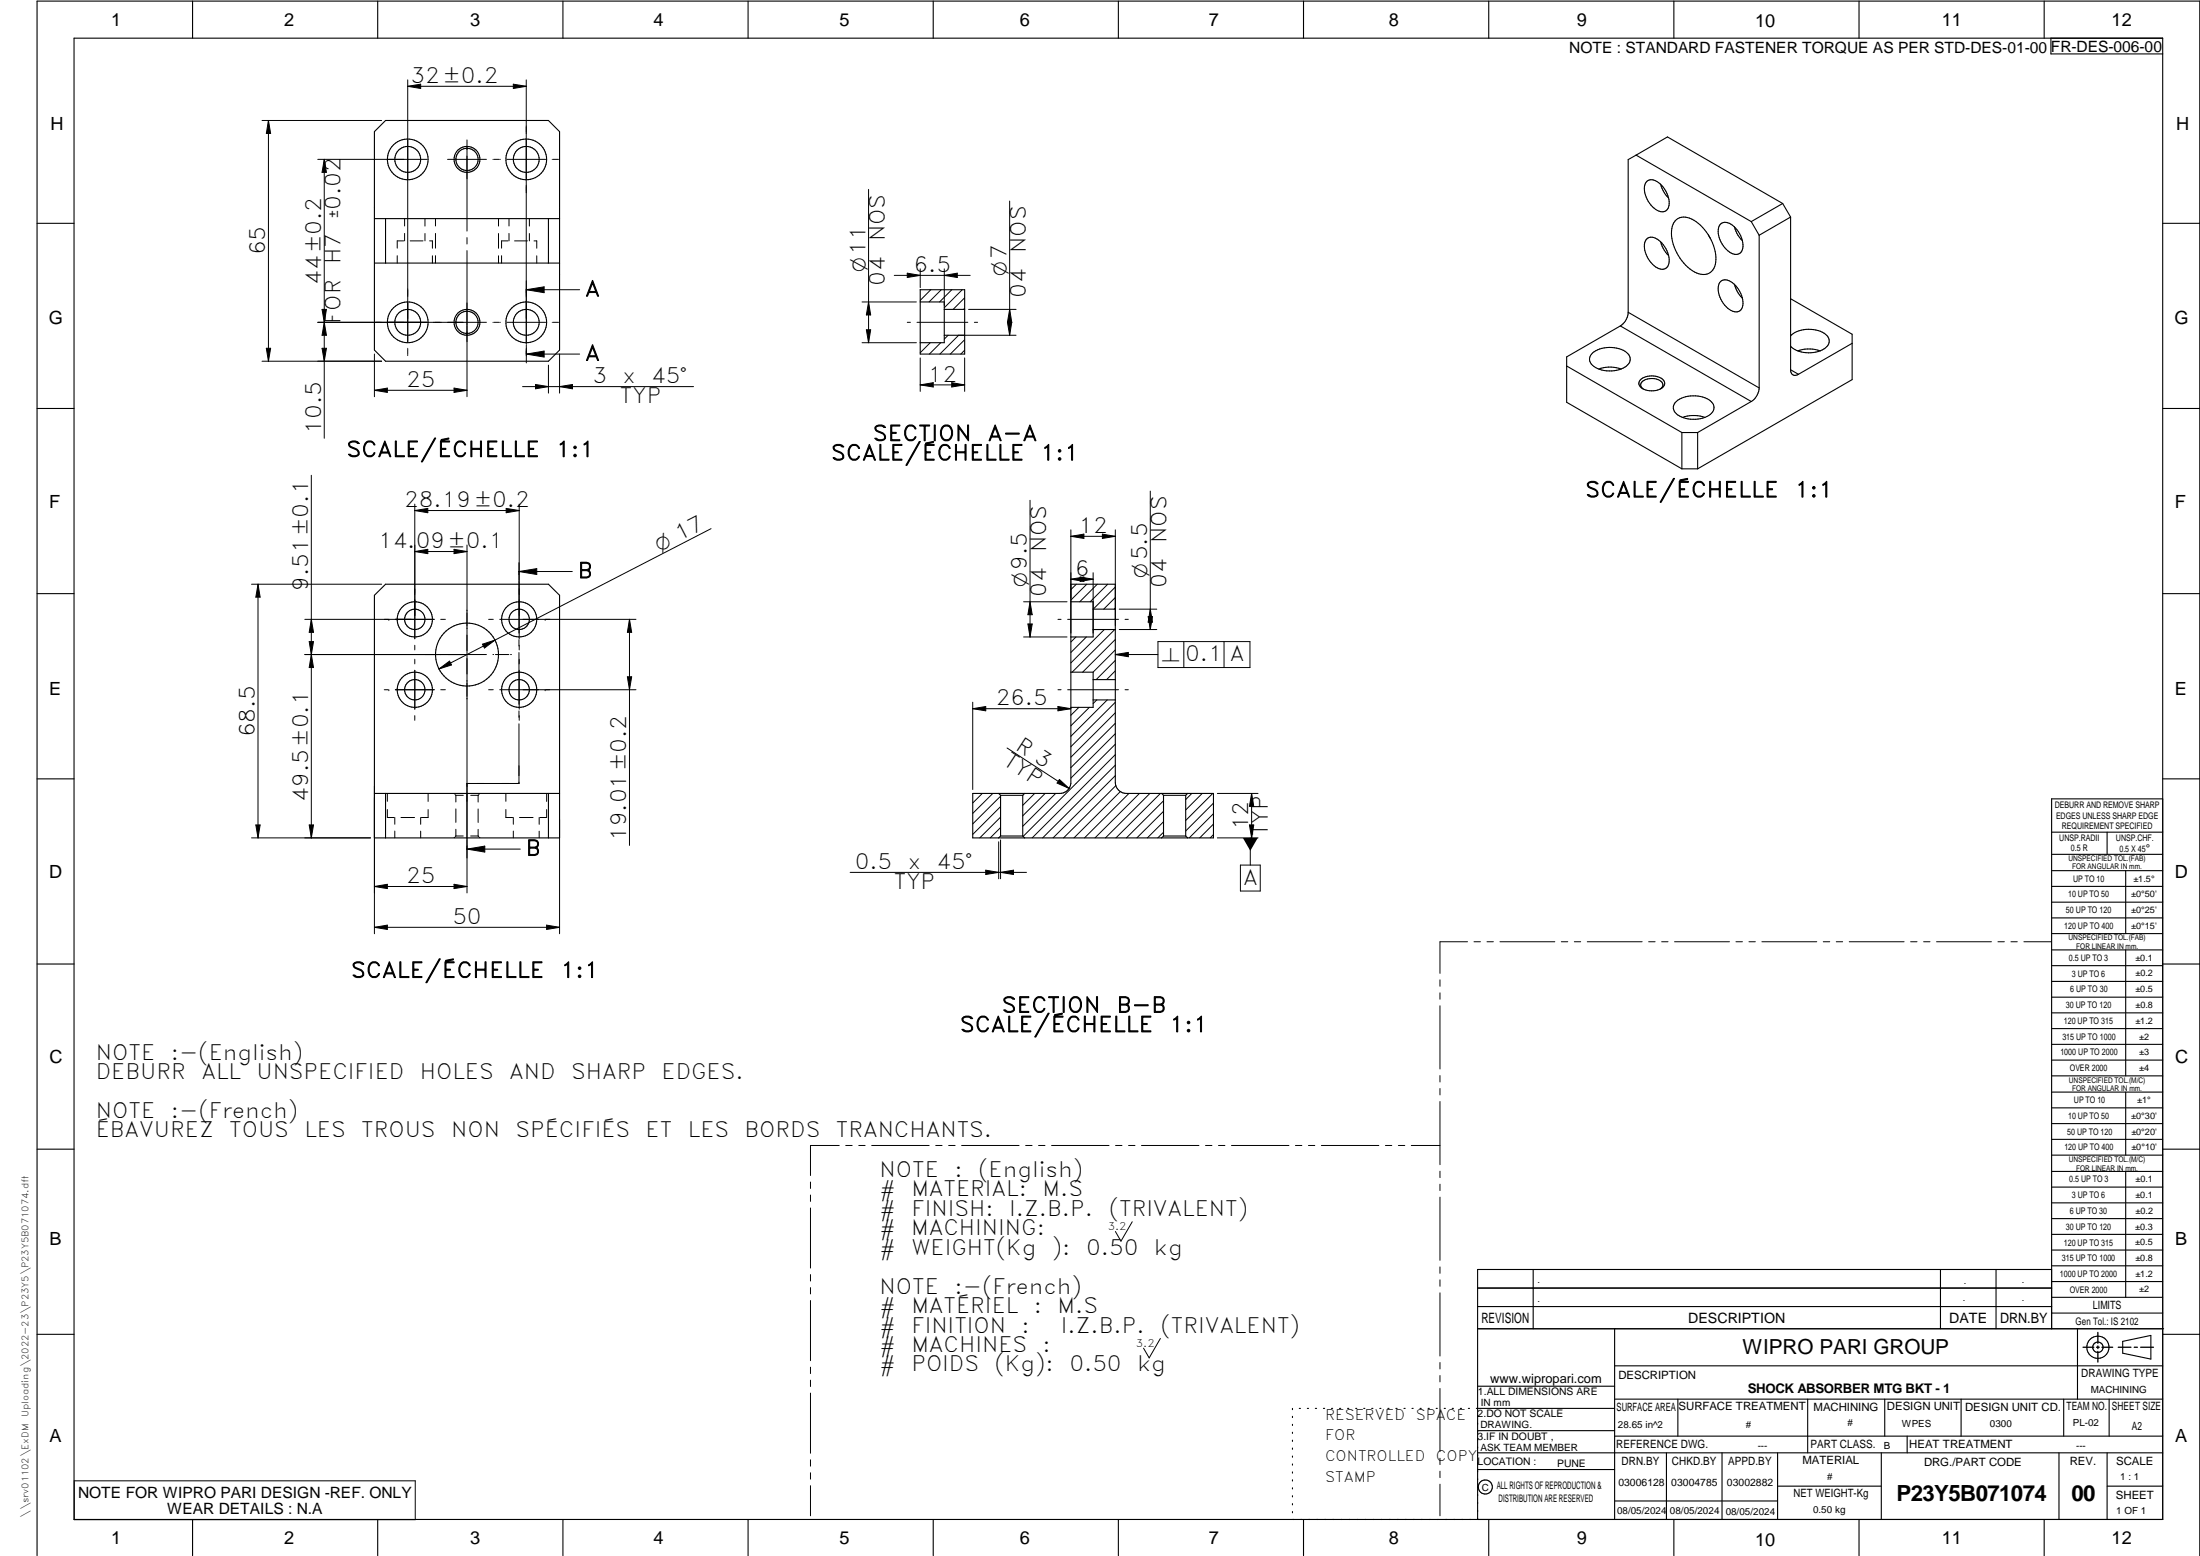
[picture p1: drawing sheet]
<svg xmlns="http://www.w3.org/2000/svg" width="594mm" height="420mm" viewBox="0 0 594 420" stroke-linecap="round" stroke-linejoin="round" font-family="sans-serif">
<g fill="none" stroke="#000" stroke-width=".3">
<path d="M20 10.3h564v400h-564zM52 .3v10M102 .3v10M152 .3v10M202 .3v10M252 .3v10M302 .3v10M352 .3v10M402 .3v10M452 .3v10M502 .3v10M552 .3v10"/>
<path d="M553.8 10.3v4.3h30.2M104.1 32.5h44l3 3v59l-3 3h-44l-3-3v-59zM101.1 59h50M104.1 59v12M148.1 59v12M441.8 41.9l-2.1 1.2v41.2M441.8 41.9l8.5-4.9 31.1 17.9M441.8 41.9l31.1 17.9M444.7 49a2.63 2.63 0 0 1 3.6 .7 6.5 6.5 0 0 1 2.1 6.6 2.33 2.33 0 0 1-3.7-.1 6.7 6.7 0 0 1-2.4-6.6zM448.4 49.8l1 2.2 1.2 1.5M452.3 59.6a3.8 3.8 0 0 1 5.1-.1 12.7 12.7 0 0 1 5.8 11.9 3.4 3.4 0 0 1-5 2.3 12.7 12.7 0 0 1-6.7-12l.3-1.2zM472.9 59.8l2.1 3.7"/>
<path d="M481.4 54.9l2.1 3.7M481.4 54.9l-8.5 4.9M483.5 58.6l-8.5 4.9M483.5 58.6v41.2M10 60.3h10M101.1 71h50M248.5 78.2h12v17.4h-12zM444.7 64.5a2.39 2.39 0 0 1 3.2 .3 6.5 6.5 0 0 1 2.5 7 2.12 2.12 0 0 1-3.3 .3 6.8 6.8 0 0 1-2.8-7zM448.4 65.3l1 2.3 1.2 1.4M461.3 63.5l.5 .9M464.6 60.5a3 3 0 0 1 4.1 1.1 6.2 6.2 0 0 1 1.6 6.2 2.31 2.31 0 0 1-3.7-.1 6.2 6.2 0 0 1-2.2-6.9zM464.6 76a2.65 2.65 0 0 1 3.7 .7 6.4 6.4 0 0 1 2 6.6 2.08 2.08 0 0 1-3.3 .3 6.7 6.7 0 0 1-2.8-7z"/>
<path d="M468.4 61.3l.9 2.3 1.2 1.4M468.4 76.8l.9 2.3 1.2 1.4M475 63.5v41.3M584 60.3h10M248.5 81.5h6.5v11h-6.5M255 83.5h5.5M255 90.5h5.5M423.1 98.8l31.1 18M430.1 95.3a7.9 7.9 0 0 1 9.5 .2 2.24 2.24 0 0 1-.8 3.6 7.9 7.9 0 0 1-9.1-.8 2.07 2.07 0 0 1 .4-3zM431.7 99.7a8.8 8.8 0 0 1 6 0M437.6 88l35.3 20.4M437.6 88l-14.5 8.4v12.2l31.1 18"/>
<path d="M439.7 84.3l35.3 20.5M439.7 84.3a4.6 4.6 0 0 1-2.1 3.7M483.5 80.7l16.6 9.6v12.2l-41.7 24.1M483.5 99.8l2.1 1.3M483.5 99.8a1.29 1.29 0 0 0 .6 1.4 1.29 1.29 0 0 0 1.5-.1M483.5 90.7a7.8 7.8 0 0 1 9.8-.1 2.24 2.24 0 0 1-.8 3.6 7.9 7.9 0 0 1-9-.7M485.5 94.7a9.1 9.1 0 0 1 6 0M500.1 92.7l-14.5 8.4M10 110.3h10M443.2 102.3a4.9 4.9 0 0 1 6.2 .6 1.66 1.66 0 0 1-1.3 2.3 4.7 4.7 0 0 1-5.4-1.1l-.1-.9zM443.8 105.1a1.38 1.38 0 0 1-.7-1.6 1.38 1.38 0 0 1 1.3-1 3.7 3.7 0 0 1 4.6 1.2v.6l-.7 .8M452.3 108.7a7.8 7.8 0 0 1 9.9-.1 2.24 2.24 0 0 1-.8 3.6 7.9 7.9 0 0 1-9.1-.8l-.4-1.1v-.8z"/>
<path d="M454.2 116.8v9.8M454.2 116.8h4.2M454.3 112.7a9.1 9.1 0 0 1 6.1 0M458.4 116.8v9.8M472.9 108.4l-14.5 8.4M475 104.8a4.7 4.7 0 0 1-2.1 3.6M584 110.3h10M454.2 126.6h4.2M289.2 157.8h12v53.4a3 3 0 0 0 3 3h23.5v12.1h-65v-12.1h23.5a2.96 2.96 0 0 0 3-3zM10 160.3h10M101.1 160.7l3-2.9h44l3 2.9v65.6h-50zM289.2 162.5h6v9.5h-6"/>
<path d="M295.2 164.5h6M295.2 170h6M584 160.3h10M289.2 181.5h6v9.5h-6M295.2 183.5h6M295.2 189h6M10 210.3h10M101.1 214.2h50M104.1 214.2v12.1M148.1 214.2v12.1M269.7 214.2l.5 .6M270.2 214.8h6"/>
<path d="M270.2 214.8v10.9M276.2 214.8v10.9M276.7 214.2l-.5 .6M313.7 214.2l.5 .6M314.2 214.8h6M314.2 214.8v10.9M320.2 214.8v10.9M320.7 214.2l-.5 .6M584 215.7h-30v143.1M584 210.3h10M270.2 225.7h6M270.2 225.7l-.5 .6"/>
<path d="M276.2 225.7l.5 .6M314.2 225.7h6M314.2 225.7l-.5 .6M320.2 225.7l.5 .6M554 230.7h30M554 224.7h30M554 235.1h30M554 239.4h30M569 224.7v6M574 235.1v17M554 243.6h30M554 247.9h30"/>
<path d="M554 252.1h30M554 256.5h30M574 256.5v34M10 260.3h10M554 260.8h30M554 265h30M554 269.3h30M554 273.5h30M554 277.7h30M584 260.3h10M554 282h30M554 286.3h30"/>
<path d="M554 290.5h30M554 294.9h30M554 299.1h30M574 294.9v17M10 310.3h10M554 303.4h30M554 307.7h30M554 311.9h30M554 316.3h30M574 316.3v34M584 310.3h10M554 320.5h30"/>
<path d="M554 324.8h30M554 329.1h30M554 333.3h30M554 337.5h30M399 358.8h185.3M399 352.8h155M399 347.8h155M414 342.8v16M436 358.8v51.5M524 342.8v16M539 342.8v16M554 342.8h-155v67.5"/>
<path d="M554 341.8h30M554 346.1h30M554 350.3h30M554 354.6h30M561 358.8v19M10 360.3h10M399 374.3h37M436 368.8h148M436 377.8h148M453.1 377.8v10M488.1 377.8v14.5M508.9 377.8v10"/>
<path d="M529.6 377.8v10M557.3 377.8v10M569.5 377.8v10M573.2 362.2l7.6-1.6v6.4l-7.6-1.6zM584 360.3h10M349 380.3v.3M349 382.4v.4M349 384.6v.3M349 386.7v.4M349 388.9v.3M349 391v.4M349 393.2v.3"/>
<path d="M349 395.3v.3M349 397.4v.4M349 399.6v.3M350.9 380.3h.3M353 380.3h.3M355.2 380.3h.3M357.4 380.3h.3M359.6 380.3h.3M361.7 380.3h.3M363.9 380.3h.3M366.1 380.3h.3M368.3 380.3h.3"/>
<path d="M370.4 380.3h.3M372.6 380.3h.3M374.8 380.3h.3M376.9 380.3h.4M379.1 380.3h.3M381.3 380.3h.3M383.4 380.3h.4M385.6 380.3h.4M387.8 380.3h.3M390 380.3h.3M392.1 380.3h.4M394.3 380.3h.4"/>
<path d="M396.5 380.3h.3M399 396.8h37M399 392.3h185M399 386.3h37M436 387.8h148M436 380.3h-37.3M450 392.3v18M465 392.3v18M480 392.3v18M508 392.3v18M515 387.8v4.5M556 392.3v18"/>
<path d="M569 392.3v18M52 410.3v9.8M102 410.3v9.8M152 410.3v9.8M202 410.3v9.8M252 410.3v9.8M302 410.3v9.8M349 401.7v.4M349 403.9v.3M349 406v.4M349 408.2v.3M352 410.3v9.8"/>
<path d="M402 410.3v9.8M436 405.3h44M452 410.3v9.8M480 401.3h28M502 410.3v9.8M552 410.3v9.8M569 401.3h15M10 420.1v-419.8h584v419.8"/>
<circle cx="110.1" cy="43" r="3.5"/>
<circle cx="110.1" cy="43" r="5.5"/>
<circle cx="126.1" cy="43" r="3.5"/>
<circle cx="126.1" cy="43" r="3"/>
<circle cx="142.1" cy="43" r="3.5"/>
<circle cx="142.1" cy="43" r="5.5"/>
<circle cx="110.1" cy="87" r="3.5"/>
<circle cx="110.1" cy="87" r="5.5"/>
<circle cx="126.1" cy="87" r="3.5"/>
<circle cx="126.1" cy="87" r="3"/>
<circle cx="142.1" cy="87" r="3.5"/>
<circle cx="142.1" cy="87.1" r="5.5"/>
<circle cx="112" cy="167.2" r="2.75"/>
<circle cx="112" cy="167.2" r="4.8"/>
<circle cx="126.1" cy="176.8" r="8.5"/>
<circle cx="140.2" cy="167.2" r="4.8"/>
<circle cx="140.2" cy="167.2" r="2.75"/>
<circle cx="112" cy="186.3" r="4.8"/>
<circle cx="112" cy="186.3" r="2.75"/>
<circle cx="140.2" cy="186.3" r="4.7"/>
<circle cx="140.2" cy="186.3" r="2.75"/>
<circle cx="566.5" cy="363.8" r="1.4"/>
<circle cx="566.5" cy="363.8" r="3"/>
<circle cx="401.1" cy="401.5" r="1.91"/>
</g>
<g fill="none" stroke="#000" stroke-width=".27">
<path d="M70.8 32.5h32.3M72.5 32.5l.6 3.5h-1.2zM72.5 32.5v65M110.1 23.3l3.5-.6v1.2zM110.1 21.6v70.7M110.1 23.3h32M126.1 37.8v24.6M138.6 22.7l3.5 .6-3.5 .6zM142.1 21.6v71.4M85.8 43h29.6M87.6 43l.6 3.5h-1.2zM87.6 43v75.3"/>
<path d="M109.3 59v2M114.8 59v2M117.6 59v2M120.9 43h10.5M133.1 43h.1M133.4 43h1.4M134.6 59v2M135 43h.1M136.9 43h10.5M137.4 59v2M143 59v2M149.1 43h.1"/>
<path d="M149.4 43h1.4M151 43h.1M234.5 51.1v41.4M272.6 54.3v36.2M107.3 69v2M109 65h-1.7v2M109.3 63v2M110.8 65h3.4M114.8 63.1v1.9M116 65h.8v2M116.8 69.1v1.9M117.6 63v4"/>
<path d="M117.6 69v2M126.1 64.2v1.7M126.1 67.7v39.4M134.6 63.1v3.9M134.6 69.1v1.9M135.4 69v2M137.2 65h-1.8v2M137.4 63v2M139 65h3.4M142.1 78.2l4.8-.8v1.6zM142.1 78.2h14.4M143 63.1v1.9"/>
<path d="M144.2 65h.7v2M144.9 69.1v1.9M241.5 74.4h20.5M245 73.8l3.5 .6-3.5 .5zM248.5 72.6v5.1M248.5 78.2v.1M251.3 78.2l-2.8 2.9M254.2 78.2l-3.3 3.3M255 72.6v9.9M255 74.4l3.5-.6v1.1zM257 78.2l-3.3 3.3M259.8 78.2l-4.8 4.9"/>
<path d="M70.8 97.5h32.3M71.9 94h1.2l-.6 3.5zM85.8 87h45.6M87 83.5h1.2l-1.2 7h1.2zM87 94h1.2l-.6 3.5zM101.1 95.6v11.5M110.1 94v.1M110.1 94.3v1.4M110.1 95.9v.1M133.1 87h.1M133.4 87h1.4M135 87h.1"/>
<path d="M136.9 87h10.5M142.1 93.2v4.8M142.1 95.6h14.4M142.1 95.6l4.8-.8v1.6zM148.1 98.6v7.6M149.1 87h.1M149.4 87h1.4M151 87h.1M151.1 95.6v10.6M232.8 81.5h14.7M232.8 92.5h14.7M233.9 89h1.2l-.6 3.5z"/>
<path d="M234.5 81.5l.6 3.5h-1.2zM245 87h.8M247.6 87h13.7M248.5 96.6v9.1M251.2 92.5l-2.7 2.8M254 92.5l-3 3.1M256 90.5l-1 1.1M260.5 94.6l-1 1M260.5 91.7l-3.9 3.9M260.5 83.2l-.3 .3M260.5 80.4l-3.1 3.1M260.5 96.6v9.1"/>
<path d="M261.5 83.5h12.9M263.1 87h.9M272 87l.6 3.5M272 87h1.2M273.2 87l-.6-3.5-.6 3.5M273.2 87l-.6 3.5M274.4 90.5h-15.5l-5.1 5.1M101.1 105.4l3.5-.6v1.2zM101.1 105.4h25M122.6 104.8l3.5 .6-3.5 .6zM141.1 104.4h46.2M144.6 103.8l3.5 .6-3.5 .6z"/>
<path d="M151.1 104.4l3.5-.6v1.2zM248.5 103.9h12M248.5 103.9l3.5-.6v1.2zM257 103.3l3.5 .6-3.5 .6zM84.1 128.3v98M112 137.9l3.5-.6v1.2zM112 136.1v36.4M112 137.9h28.2M136.7 137.3l3.5 .6-3.5 .6zM140.2 136.1v36.4M278.1 135.1v36.9M310.6 132.6v37.4"/>
<path d="M67.9 157.8h35.2M69.7 157.8l.5 3.4h-1.1zM69.7 157.8v68.5M112 148.9l3.5-.6v1.2zM112 148.9h14.1M122.6 148.3l3.5 .6-3.5 .6zM126.1 147.2v93.9M140.1 154.3l4.8-.8v1.6zM140.1 151.9v4.8M140.1 157v13.9M140.1 154.3h14.4M192 142.7l-58.3 30.1"/>
<path d="M289.2 143.1v27.8M289.2 144.8l3.5-.6v1.2zM289.2 144.8h12M289.2 156.4l3.5-.6v1.2zM289.2 156.4h6M290.7 157.8l-1.5 1.4M291.7 155.8l3.5 .6-3.5 .6zM293.5 157.8l-4.3 4.2M295.2 154.6v16.3M296.3 157.8l-4.7 4.7M297.7 144.2l3.5 .6-3.5 .6zM299.1 157.8l-4.7 4.7"/>
<path d="M301.2 158.5l-6 6M301.2 143.1v25.8M83.5 173.2h1.2l-.6 3.5zM84.1 176.7l.6 3.6h-1.2zM84.1 167.2l.6 3.6h-1.2zM105 167.2h.1M112 160.2h.1M112 174.2v.1M112 174.4v.9M112 175.4v.1M112 178v.1M112 178.2v.9"/>
<path d="M112 179.2v.1M117.3 167.2h-35M119 167.2h.1M119.2 167.2h.9M120.2 167.2h.1M130.3 173.9l3.4-1.1-2.9 2.2zM131.4 176.7h-49.1M131.9 167.2h.1M132.1 167.2h.9M133.1 176.7h.2M133.2 167.2h.1M133.7 172.8l-15.2 7.8"/>
<path d="M133.8 176.7h3.6M137.9 176.7h.2M140.1 172.7v1.7M140.1 176.2v14M140.2 160.2h.1M140.2 174.2v.1M140.2 174.4v.9M140.2 175.4v.1M140.2 178v.1M140.2 178.2v.9M140.2 179.2v.1M147.2 167.2h.1"/>
<path d="M170 167.2l.6 3.6h-1.2zM170 167.2v61.1M171.7 167.2h-36.7M276.4 162.5h11.7M276.4 172h11.7M277.6 168.5h1.1l-.6 3.5zM278.1 162.5l.6 3.5h-1.1zM285.7 167.2h.8M288.3 167.2h13.7M290.5 172l-1.3 1.4M293.4 172l-4.2 4.2M295.4 170l-.2 .2"/>
<path d="M298.2 170l-9 9M301 170l-11.5 11.5M301.2 164.2l-.3 .3M301.2 161.4l-3.2 3.1M301.2 175.5l-6 6M301.2 172.7l-8.9 8.8M301.2 178.3l-5.2 5.2M301.2 176.7h11.5M301.2 176.7l3.5-.5v1.1zM302.2 170h10.2M302.2 164.5h10.2M303.8 167.2h.9"/>
<path d="M310 166.5h1.2l-.6 3.5zM310.6 164.5l.6 3.5h-1.2zM312.7 173.2h24.8v7.1h-24.8zM319.7 173.2v7.1M330.5 173.2v7.1M103.8 186.2h.1M103.9 186.2h.9M105 186.2h.1M106.8 186.2h10.5M112 181v10.5M112 193.3h.1M112 193.4v.9"/>
<path d="M112 194.5h.1M118.5 180.6l2.9-2.1 .5 1.1zM119 186.2h.1M119.2 186.2h.9M120.2 186.2h.1M131.9 186.2h.1M132.1 186.2h.9M133.2 186.2h.1M135 186.2h36.7M140.1 192v1.7M140.1 195.5v16.1h-14M140.2 181v10.5"/>
<path d="M140.2 193.3h.1M140.2 193.4v.9M140.2 194.5h.1M147.2 186.2h.1M169.4 182.8h1.2l-.6 3.4zM262.7 189.6v23.6M262.7 191.4h26.5M262.7 191.4l3.5-.6v1.1zM285.7 186.2h.8M285.7 190.8l3.5 .6-3.5 .5zM288.3 186.2h13.7M291.3 191l-2.1 2.1"/>
<path d="M294.2 191l-5 5M296.2 189l-1 1M299 189l-9.8 9.8M301.2 181.1l-2.4 2.4M301.2 189.6l-12 12M301.2 192.5l-12 12M301.2 195.3l-12 12M301.2 198.1l-12 12M303.8 186.2h.9M101.1 212.3v39.8M104.6 218.6v2.1h1.8M104.6 214.2v2.2"/>
<path d="M115.6 218.6v2.1h-1.8M115.6 214.2v2.2M122.6 214.2l.2 .2M122.9 214.6l.2 .2M123.1 214.8v1.8M123.1 218.4v3.7M123.1 214.8h2M127.1 214.8h2M129.1 214.8v1.8M129.1 218.4v3.7M129.3 214.6l-.2 .2M129.6 214.2l-.2 .2"/>
<path d="M136.6 218.6v2.1h1.8M136.6 214.2v2.2M147.6 218.6v2.1h-1.8M147.6 214.2v2.2M265.3 214.2l-2.6 2.6M268.1 214.2l-5.4 5.4M270.2 215l-7.5 7.5M270.2 217.8l-7.5 7.5M271.9 202l16.8 10.9M279.4 214.2l-3.2 3.3M282.2 214.2l-6 6.1M285.1 214.2l-8.9 8.9"/>
<path d="M286.1 210.5l2.6 2.4-3.3-1.4zM301.2 209.4l-16.8 16.9M301.2 206.6l-19.6 19.7M301.2 203.8l-22.5 22.5M301.2 201l-24.9 24.8M301.3 212.1l-14.1 14.2M302.5 213.7l-12.5 12.6M304.9 214.2l-12 12.1M307.7 214.2l-12 12.1M310.5 214.2l-12 12.1M313.3 214.2l-12 12.1M314.2 219.1l-7.2 7.2"/>
<path d="M314.2 216.2l-10 10.1M321.8 214.2l-1.6 1.7M324.6 214.2l-4.4 4.5M327.5 214.2l-7.3 7.4M327.7 216.9l-7.5 7.5M327.7 219.7l-6.6 6.6M328.7 214.2h11M338 214.2v12.1M338 214.2l.6 3.5h-1.2zM67.9 226.3h32.1M69.1 222.8h1.1l-.5 3.5zM83.5 222.8h1.2l-.6 3.5z"/>
<path d="M101.1 239.4l3.5-.6v1.1zM101.1 239.4h25M106.6 220.7v1.9M106.6 224.4v1.9M108.3 220.7h3.6M113.6 220.7v1.9M113.6 224.4v1.9M122.6 238.8l3.5 .6-3.5 .5zM122.8 226.1l-.2 .2M123.1 223.9v1.8M123.1 225.7l-.1 .2M123.1 225.7h2"/>
<path d="M126.1 229.3h14.4M126.1 229.3l4.8-.8v1.6zM127.1 225.7h2M129.1 225.7l.2 .2M129.1 223.9v1.8M129.4 226.1l.2 .2M138.6 220.7v1.9M138.6 224.4v1.9M140.3 220.7h3.6M145.6 220.7v1.9M145.6 224.4v1.9M151.1 221.3v30.8"/>
<path d="M229.6 235.6h47.6M266.2 235l3.5 .6-3.5 .5zM269.7 227.3v10M270.2 223.5l-2.8 2.8M270.2 220.6l-5.6 5.7M270.2 226.8v10.5M270.2 235.6l3.5-.6v1.1zM314.2 224.7l-1.6 1.6M314.2 221.9l-4.4 4.4M327.7 225.4l-.9 .9M327.7 222.5l-3.7 3.8M328.7 226.3h11"/>
<path d="M335 233.6h5.3v7h-5.3zM337.4 222.8h1.2l-.6 3.5zM337.6 226.3v7.3M101.1 250.4l3.5-.6v1.2zM101.1 250.4h50M147.6 249.8l3.5 .6-3.5 .6zM396.3 254.3h-7.5v8.5M398 254.3h1.8M401.5 254.3h1.8M405 254.3h14.9M421.6 254.3h1.7M425.1 254.3h1.7"/>
<path d="M428.6 254.3h14.8M445.2 254.3h1.7M448.7 254.3h1.7M452.2 254.3h14.8M468.8 254.3h1.7M472.3 254.3h1.7M475.8 254.3h14.8M492.4 254.3h1.7M495.9 254.3h1.7M499.4 254.3h14.8M515.9 254.3h1.8M519.4 254.3h1.8"/>
<path d="M522.9 254.3h14.9M539.5 254.3h1.7M543 254.3h1.7M546.5 254.3h7.4M388.8 264.6v1.7M388.8 268.1v1.7M388.8 271.6v17M388.8 290.4v1.8M388.8 293.9v1.8M388.8 297.4v17.1M218.9 319.2v1.7M226.6 309.3h-7.7v8.1"/>
<path d="M228.4 309.3h1.7M231.9 309.3h1.7M235.4 309.3h15.5M252.7 309.3h1.7M256.2 309.3h1.7M259.7 309.3h15.5M277 309.3h1.7M280.5 309.3h1.7M284 309.3h15.5M301.2 309.3h1.8M304.8 309.3h1.7M308.2 309.3h15.6"/>
<path d="M325.5 309.3h1.8M329 309.3h1.8M332.5 309.3h15.6M349.8 309.3h1.8M353.3 309.3h1.7M356.8 309.3h15.5M374.1 309.3h1.7M377.6 309.3h1.7M381.1 309.3h7.7M388.8 316.3v1.7M388.8 319.8v1.7M218.9 322.7v1.7"/>
<path d="M218.9 326.2v16.2M305.7 329.9l-3 5.3-1.5-2.7M388.8 323.3v17M218.9 344.2v1.7M218.9 347.7v1.7M218.9 351.2v16.2M388.8 342.1v1.7M388.8 345.6v1.7M388.8 349.1v17.1M218.9 369.2v1.7M218.9 372.7v1.7M218.9 376.2v16.2"/>
<path d="M313.3 361.4l-3 5.3-1.5-2.7M388.8 367.9v1.8M388.8 371.4v1.7M388.8 374.9v17.1M20 399.9h92.1v10.5h-92.1zM218.9 394.2v1.7M218.9 397.7v1.7M388.8 393.8v1.7M388.8 397.3v1.7M218.9 401.2v8.1M388.8 400.8v8.5"/>
</g>
<path d="M566.5 359.8v2.9M562.5 363.8h2.9M566.1 363.8h.8M566.5 363.5v.7M566.5 364.9v2.9M567.6 363.8h2.9M572 363.8h3.4M576.3 363.8h.9M578.1 363.8h3.4" fill="none" stroke="#000" stroke-width=".36"/>
<g fill="#000">
<path d="M72.5 32.5l.6 3.5h-1.2zM110.1 23.3l3.5-.6v1.2zM138.6 22.7l3.5 .6-3.5 .6zM87.6 43l.6 3.5h-1.2zM142.1 78.2l4.8-.8v1.6zM245 73.8l3.5 .6-3.5 .5zM255 74.4l3.5-.6v1.1zM71.9 94h1.2l-.6 3.5zM87 94h1.2l-.6 3.5zM87.6 87l.6 3.5h-1.2zM87 83.5h1.2l-.6 3.5zM142.1 95.6l4.8-.8v1.6z"/>
<path d="M234.5 81.5l.6 3.5h-1.2zM233.9 89h1.2l-.6 3.5zM272.6 83.5l.6 3.5h-1.2zM272 87h1.2l-.6 3.5zM101.1 105.4l3.5-.6v1.2zM122.6 104.8l3.5 .6-3.5 .6zM144.6 103.8l3.5 .6-3.5 .6zM151.1 104.4l3.5-.6v1.2zM248.5 103.9l3.5-.6v1.2zM257 103.3l3.5 .6-3.5 .6zM112 137.9l3.5-.6v1.2zM136.7 137.3l3.5 .6-3.5 .6z"/>
<path d="M112 148.9l3.5-.6v1.2zM122.6 148.3l3.5 .6-3.5 .6zM140.1 154.3l4.8-.8v1.6zM291.7 155.8l3.5 .6-3.5 .6zM289.2 144.8l3.5-.6v1.2zM289.2 156.4l3.5-.6v1.2zM297.7 144.2l3.5 .6-3.5 .6zM69.7 157.8l.5 3.4h-1.1zM83.5 173.2h1.2l-.6 3.5zM84.1 167.2l.6 3.6h-1.2zM118.5 180.6l2.9-2.1 .5 1.1zM130.3 173.9l3.4-1.1-2.9 2.2z"/>
<path d="M170 167.2l.6 3.6h-1.2zM278.1 162.5l.6 3.5h-1.1zM277.6 168.5h1.1l-.6 3.5zM301.2 176.7l3.5-.5v1.1zM310 166.5h1.2l-.6 3.5zM310.6 164.5l.6 3.5h-1.2zM84.1 176.7l.6 3.6h-1.2zM169.4 182.8h1.2l-.6 3.4zM262.7 191.4l3.5-.6v1.1zM285.7 190.8l3.5 .6-3.5 .5zM286.1 210.5l2.6 2.4-3.3-1.4zM338 214.2l.6 3.5h-1.2z"/>
<path d="M69.1 222.8h1.1l-.5 3.5zM83.5 222.8h1.2l-.6 3.5zM101.1 239.4l3.5-.6v1.1zM122.6 238.8l3.5 .6-3.5 .5zM126.1 229.3l4.8-.8v1.6zM266.2 235l3.5 .6-3.5 .5zM270.2 235.6l3.5-.6v1.1zM337.4 222.8h1.2l-.6 3.5zM335.6 226.3h4.1l-2.1 3.4zM101.1 250.4l3.5-.6v1.2zM147.6 249.8l3.5 .6-3.5 .6z"/>
</g>
<g font-size="6">
<text x="512.1" y="405.2">P23Y5B071074</text>
<text x="559.4" y="405.2">00</text>
</g>
<g font-size="5.7">
<text x="110.9" y="22.4">32±0.2</text>
<text x="238.9" y="65.1" transform="rotate(-90 238.9 65.1)">NOS</text>
<text x="71.6" y="69" transform="rotate(-90 71.6 69)">65</text>
<text x="91.9" y="71.4" transform="rotate(-90 91.9 71.4)">H7</text>
<text x="277" y="68.3" transform="rotate(-90 277 68.3)">NOS</text>
<text x="86.7" y="76.9" transform="rotate(-90 86.7 76.9)">44±0.2</text>
<text x="238.9" y="77.2" transform="rotate(-90 238.9 77.2)">04</text>
<text x="246.7" y="73.5">6.5</text>
<text x="158" y="80">A</text>
<text x="277" y="80.4" transform="rotate(-90 277 80.4)">04</text>
<text x="91.9" y="87.5" transform="rotate(-90 91.9 87.5)">FOR</text>
<text x="158" y="97.3">A</text>
<text x="109.7" y="104.5">25</text>
<text x="160" y="103.5">3</text>
<text x="168.1" y="103.5">x</text>
<text x="175.9" y="103.5">45°</text>
<text x="250.5" y="103.1">12</text>
<text x="167.4" y="108.8">TYP</text>
<text x="86.7" y="117.1" transform="rotate(-90 86.7 117.1)">10.5</text>
<text x="235.7" y="119">SECTION</text>
<text x="266.7" y="119">A-A</text>
<text x="93.5" y="123.3">SCALE/ÉCHELLE</text>
<text x="150.1" y="123.3">1:1</text>
<text x="224.4" y="124.3">SCALE/ÉCHELLE</text>
<text x="281" y="124.3">1:1</text>
<text x="109.1" y="137">28.19±0.2</text>
<text x="428.1" y="134.2">SCALE/ÉCHELLE</text>
<text x="484.6" y="134.2">1:1</text>
<text x="291.2" y="143.9">12</text>
<text x="102.1" y="148">14.09±0.1</text>
<text x="282.5" y="149.1" transform="rotate(-90 282.5 149.1)">NOS</text>
<text x="315" y="146.6" transform="rotate(-90 315 146.6)">NOS</text>
<text x="290.2" y="155.5">6</text>
<text x="83.2" y="159.5" transform="rotate(-90 83.2 159.5)">9.51±0.1</text>
<text x="156" y="156.1">B</text>
<text x="282.5" y="161.2" transform="rotate(-90 282.5 161.2)">04</text>
<text x="315" y="158.7" transform="rotate(-90 315 158.7)">04</text>
<text x="320" y="178.5">0.1 A</text>
<text x="268.9" y="190.5">26.5</text>
<text x="68.8" y="199.1" transform="rotate(-90 68.8 199.1)">68.5</text>
<text x="274" y="202.2" transform="rotate(33 274 202.2)">R 3</text>
<text x="270.6" y="206.3" transform="rotate(33 270.6 206.3)">TYP</text>
<text x="83.2" y="216.5" transform="rotate(-90 83.2 216.5)">49.5±0.1</text>
<text x="169.1" y="227.1" transform="rotate(-90 169.1 227.1)">19.01±0.2</text>
<text x="337.1" y="224.2" transform="rotate(-90 337.1 224.2)">12</text>
<text x="342.3" y="225.8" transform="rotate(-90 342.3 225.8)">TYP</text>
<text x="142" y="231">B</text>
<text x="109.7" y="238.5">25</text>
<text x="230.8" y="234.7">0.5</text>
<text x="241.4" y="239.9">TYP</text>
<text x="245.1" y="234.7">x</text>
<text x="252.9" y="234.7">45°</text>
<text x="335.7" y="238.8">A</text>
<text x="122.1" y="249.5">50</text>
<text x="94.8" y="264">SCALE/ÉCHELLE</text>
<text x="151.3" y="264">1:1</text>
<text x="270.5" y="273.4">SECTION</text>
<text x="301.5" y="273.4">B-B</text>
<text x="259.2" y="278.6">SCALE/ÉCHELLE</text>
<text x="315.8" y="278.6">1:1</text>
<text x="25.9" y="286.1">NOTE</text>
<text x="46.1" y="286.1">:-(English)</text>
<text x="25.9" y="291.4">DEBURR</text>
<text x="54.4" y="291.4">ALL</text>
<text x="69.2" y="291.4">UNSPECIFIED</text>
<text x="113.4" y="291.4">HOLES</text>
<text x="137.5" y="291.4">AND</text>
<text x="154.2" y="291.4">SHARP</text>
<text x="178.6" y="291.4">EDGES.</text>
<text x="25.9" y="301.9">NOTE</text>
<text x="46.1" y="301.9">:-(French)</text>
<text x="25.9" y="307.1">ÉBAVUREZ</text>
<text x="61.9" y="307.1">TOUS</text>
<text x="82.2" y="307.1">LES</text>
<text x="97.5" y="307.1">TROUS</text>
<text x="121.8" y="307.1">NON</text>
<text x="139.2" y="307.1">SPÉCIFIÉS</text>
<text x="174.3" y="307.1">ET</text>
<text x="185.7" y="307.1">LES</text>
<text x="201.1" y="307.1">BORDS</text>
<text x="225.7" y="307.1">TRANCHANTS.</text>
<text x="237.5" y="317.8">NOTE</text>
<text x="257.7" y="317.8">:</text>
<text x="264.2" y="317.8">(English)</text>
<text x="237.5" y="323.1">#</text>
<text x="246.1" y="323.1">MATERIAL:</text>
<text x="281.5" y="323.1">M.S</text>
<text x="237.5" y="328.3">#</text>
<text x="246.1" y="328.3">FINISH:</text>
<text x="272.5" y="328.3">I.Z.B.P.</text>
<text x="299.4" y="328.3">(TRIVALENT)</text>
<text x="237.5" y="333.6">#</text>
<text x="246.1" y="333.6">MACHINING:</text>
<text x="237.5" y="338.8">#</text>
<text x="246.1" y="338.8">WEIGHT(Kg</text>
<text x="284" y="338.8">):</text>
<text x="293.3" y="338.8">0.50</text>
<text x="311.6" y="338.8">kg</text>
<text x="237.5" y="349.3">NOTE</text>
<text x="257.7" y="349.3">:-(French)</text>
<text x="237.5" y="354.6">#</text>
<text x="237.5" y="359.8">#</text>
<text x="246.1" y="354.6">MATÉRIEL</text>
<text x="246.1" y="359.8">FINITION</text>
<text x="275.9" y="359.8">:</text>
<text x="279.2" y="354.6">:</text>
<text x="285.6" y="354.6">M.S</text>
<text x="286.5" y="359.8">I.Z.B.P.</text>
<text x="313.4" y="359.8">(TRIVALENT)</text>
<text x="237.5" y="365.1">#</text>
<text x="246.1" y="365.1">MACHINES</text>
<text x="281.6" y="365.1">:</text>
<text x="237.5" y="370.3">#</text>
<text x="246.1" y="370.3">POIDS</text>
<text x="268.6" y="370.3">(Kg):</text>
<text x="288.8" y="370.3">0.50</text>
<text x="307.1" y="370.3">kg</text>
</g>
<text font-size="5.6" x="470.5" y="365.5">WIPRO PARI GROUP</text>
<g font-size="5.4">
<text x="91.9" y="58.8" transform="rotate(-90 91.9 58.8)">u0.02</text>
<text x="233.7" y="73.4" transform="rotate(-90 233.7 73.4)">O11</text>
<text x="271.8" y="74.6" transform="rotate(-90 271.8 74.6)">O7</text>
<text x="178.1" y="148.9" transform="rotate(-27 178.1 148.9)">O 17</text>
<text x="277.3" y="158.5" transform="rotate(-90 277.3 158.5)">O9.5</text>
<text x="309.7" y="156" transform="rotate(-90 309.7 156)">O5.5</text>
<text x="313.8" y="178.5">n</text>
</g>
<g font-size="4.9">
<text x="30" y="7">1</text>
<text x="76.7" y="7">2</text>
<text x="127" y="7">3</text>
<text x="176.5" y="7">4</text>
<text x="226.7" y="7">5</text>
<text x="275.4" y="7">6</text>
<text x="326.4" y="7">7</text>
<text x="375" y="7">8</text>
<text x="425.8" y="7">9</text>
<text x="473.9" y="7.4">10</text>
<text x="524.3" y="7">11</text>
<text x="570.2" y="7">12</text>
<text x="13.6" y="35.2">H</text>
<text x="587.6" y="35.2">H</text>
<text x="13.2" y="87.5">G</text>
<text x="587.2" y="87.5">G</text>
<text x="13.3" y="137.1">F</text>
<text x="587.3" y="137.1">F</text>
<text x="13.3" y="187.6">E</text>
<text x="587.3" y="187.6">E</text>
<text x="13.3" y="237">D</text>
<text x="587.3" y="237">D</text>
<text x="13.4" y="287.1">C</text>
<text x="587.4" y="287.1">C</text>
<text x="13.4" y="336.3">B</text>
<text x="587.4" y="336.3">B</text>
<text x="13.4" y="389.3">A</text>
<text x="587.4" y="389.3">A</text>
<text x="30" y="417">1</text>
<text x="76.7" y="417">2</text>
<text x="127" y="417">3</text>
<text x="176.5" y="417">4</text>
<text x="226.7" y="417">5</text>
<text x="275.4" y="417">6</text>
<text x="326.4" y="417">7</text>
<text x="375" y="417">8</text>
<text x="425.8" y="417">9</text>
<text x="473.9" y="417.4">10</text>
<text x="524.3" y="417">11</text>
<text x="570.2" y="417">12</text>
</g>
<g font-size="4.2">
<text x="423.7" y="14.3">NOTE : STANDARD FASTENER TORQUE AS PER STD-DES-01-00</text>
<text x="553.8" y="14">FR-DES-006-00</text>
<text x="21.1" y="404.4">NOTE FOR WIPRO PARI DESIGN -REF. ONLY</text>
<text x="45.1" y="408.9">WEAR DETAILS : N.A</text>
</g>
<g font-size="3.9">
<text x="357.8" y="383.4">RESERVED</text>
<text x="382.3" y="383.4">SPACE</text>
<text x="357.8" y="388.9">FOR</text>
<text x="357.8" y="394.5">CONTROLLED</text>
<text x="387.8" y="394.5">COPY</text>
<text x="357.8" y="400.1">STAMP</text>
</g>
<g font-size="3.8">
<text x="400.1" y="357.1">REVISION</text>
<text x="455.9" y="357.1">DESCRIPTION</text>
<text x="526.4" y="357.1">DATE</text>
<text x="540.1" y="357.1">DRN.BY</text>
</g>
<text font-size="3.6" x="471.9" y="376.2">SHOCK ABSORBER MTG BKT - 1</text>
<text font-size="3.5" x="402.4" y="373.3">www.wipropari.com</text>
<g font-size="3.1">
<text x="565.2" y="353.5">LIMITS</text>
<text x="562" y="371.7">DRAWING TYPE</text>
<text x="437" y="372.3">DESCRIPTION</text>
<text x="436.5" y="380.9">SURFACE AREA</text>
<text x="453.3" y="380.9">SURFACE TREATMENT</text>
<text x="489.7" y="380.9">MACHINING</text>
<text x="509.5" y="380.9">DESIGN UNIT</text>
<text x="530.6" y="380.9">DESIGN UNIT CD.</text>
<text x="558" y="380.7">TEAM NO.</text>
<text x="570.3" y="380.7">SHEET SIZE</text>
<text x="575.6" y="386.1">A2</text>
<text x="436.4" y="391.1">REFERENCE DWG.</text>
<text x="437.9" y="395.5">DRN.BY</text>
<text x="451.5" y="395.5">CHKD.BY</text>
<text x="466.6" y="395.5">APPD.BY</text>
<text x="486.7" y="395.4">MATERIAL</text>
<text x="488.9" y="391">PART CLASS.</text>
<text x="515.6" y="391">HEAT TREATMENT</text>
<text x="519.6" y="395.9">DRG./PART CODE</text>
<text x="558.9" y="395.6">REV.</text>
<text x="571.4" y="395.6">SCALE</text>
<text x="484.3" y="404.3">NET WEIGHT-Kg</text>
<text x="571.4" y="404.7">SHEET</text>
</g>
<text font-size="3" x="579.5" y="230.1">°</text>
<g font-size="2.8">
<text x="299.1" y="332.1">3.2</text>
<text x="560.5" y="357.7">Gen Tol.: IS 2102</text>
<text x="306.7" y="363.6">3.2</text>
<text x="399.1" y="376.7">1.ALL DIMENSIONS ARE</text>
<text x="399" y="382.7">2.DO NOT SCALE</text>
<text x="399" y="388.7">3.IF IN DOUBT ,</text>
<text x="399" y="395.5">LOCATION :</text>
<text x="420.5" y="396">PUNE</text>
<text x="437" y="401.3">03006128</text>
<text x="451.3" y="401.2">03004785</text>
<text x="466.3" y="401.3">03002882</text>
<text x="404.2" y="402">ALL RIGHTS OF REPRODUCTION &amp;</text>
<text x="404.7" y="405.4">DISTRIBUTION ARE RESERVED</text>
</g>
<g font-size="2.7">
<text x="564.6" y="376.2">MACHINING</text>
<text x="399.9" y="379.7">IN mm</text>
<text x="399.8" y="385.7">DRAWING.</text>
<text x="436.9" y="385.5">28.65 in^2</text>
<text x="471.4" y="385.6">#</text>
<text x="498.9" y="385.1">#</text>
<text x="513.6" y="385.3">WPES</text>
<text x="537.3" y="385.2">0300</text>
<text x="559.7" y="385.2">PL-02</text>
<text x="399.8" y="391.8">ASK TEAM MEMBER</text>
<text x="474.7" y="391.2">---</text>
<text x="508.7" y="391.2">B</text>
<text x="560.7" y="391.2">---</text>
<text x="493.4" y="399.6">#</text>
<text x="572.5" y="399.8">1 : 1</text>
<text x="400.1" y="402.5">C</text>
<text x="436.7" y="408.7">08/05/2024</text>
<text x="450.9" y="408.8">08/05/2024</text>
<text x="466" y="409">08/05/2024</text>
<text x="489.6" y="408.5">0.50 kg</text>
<text x="571.5" y="408.7">1 OF 1</text>
</g>
<g font-size="2.5">
<text x="559.2" y="229.9">0.5 R</text>
<text x="572.3" y="230.1">0.5 X 45</text>
<text x="559.4" y="323.5">3 UP TO 6</text>
<text x="558.9" y="327.8">6 UP TO 30</text>
<text x="557.8" y="332">30 UP TO 120</text>
<text x="415.2" y="346.4">.</text>
<text x="530.3" y="346.6">.</text>
<text x="545.9" y="346.4">.</text>
<text x="415.2" y="351.5">.</text>
<text x="530.1" y="351.3">.</text>
<text x="545.9" y="351.4">.</text>
</g>
<g font-size="2.4">
<text x="554.9" y="218.3">DEBURR AND REMOVE SHARP</text>
<text x="555.2" y="221.1">EDGES UNLESS SHARP EDGE</text>
<text x="556.1" y="227.2">UNSP.RADII</text>
<text x="556.8" y="223.8">REQUIREMENT SPECIFIED</text>
<text x="571.4" y="227">UNSP.CHF.</text>
<text x="559.8" y="238">UP TO 10</text>
<text x="576.1" y="238.1">±1.5°</text>
<text x="558.5" y="242.3">10 UP TO 50</text>
<text x="575.5" y="242.3">±0°50'</text>
<text x="557.4" y="250.8">120 UP TO 400</text>
<text x="557.9" y="246.5">50 UP TO 120</text>
<text x="575.5" y="250.8">±0°15'</text>
<text x="575.5" y="246.6">±0°25'</text>
<text x="558.7" y="259.4">0.5 UP TO 3</text>
<text x="559.5" y="263.7">3 UP TO 6</text>
<text x="576.6" y="259.4">±0.1</text>
<text x="576.6" y="263.7">±0.2</text>
<text x="559" y="268">6 UP TO 30</text>
<text x="576.6" y="268">±0.5</text>
<text x="557.9" y="272.2">30 UP TO 120</text>
<text x="576.6" y="272.2">±0.8</text>
<text x="556.9" y="280.7">315 UP TO 1000</text>
<text x="557.3" y="276.5">120 UP TO 315</text>
<text x="576.6" y="276.5">±1.2</text>
<text x="577.7" y="280.7">±2</text>
<text x="556.4" y="284.9">1000 UP TO 2000</text>
<text x="577.6" y="285">±3</text>
<text x="558.9" y="289.2">OVER 2000</text>
<text x="577.7" y="289.3">±4</text>
<text x="560" y="297.9">UP TO 10</text>
<text x="577.1" y="297.9">±1°</text>
<text x="558.5" y="302.1">10 UP TO 50</text>
<text x="575.5" y="302.2">±0°30'</text>
<text x="557.5" y="310.6">120 UP TO 400</text>
<text x="558.2" y="306.4">50 UP TO 120</text>
<text x="575.5" y="310.6">±0°10'</text>
<text x="575.5" y="306.4">±0°20'</text>
<text x="558.8" y="319.2">0.5 UP TO 3</text>
<text x="576.6" y="323.5">±0.1</text>
<text x="576.6" y="319.3">±0.1</text>
<text x="576.7" y="327.8">±0.2</text>
<text x="576.6" y="332">±0.3</text>
<text x="556.8" y="340.6">315 UP TO 1000</text>
<text x="557.3" y="336.3">120 UP TO 315</text>
<text x="576.6" y="336.3">±0.5</text>
<text x="576.6" y="340.6">±0.8</text>
<text x="556.2" y="344.8">1000 UP TO 2000</text>
<text x="576.6" y="344.8">±1.2</text>
<text x="558.9" y="349">OVER 2000</text>
<text x="577.7" y="349">±2</text>
<text x="7.7" y="382.7" transform="rotate(-90 7.7 382.7)">Uploading\2022-23\P23Y5\P23Y5B071074.dft</text>
<text x="7.7" y="409.9" transform="rotate(-90 7.7 409.9)">\\srv01102\ExDM</text>
</g>
<g font-size="2.1">
<text x="558.6" y="232.4">UNSPECIFIED TOL.(FAB)</text>
<text x="559.5" y="234.8">FOR ANGULAR IN mm.</text>
<text x="558.6" y="254">UNSPECIFIED TOL.(FAB)</text>
<text x="560.7" y="256.3">FOR LINEAR IN mm.</text>
<text x="558.7" y="292.4">UNSPECIFIED TOL.(M/C)</text>
<text x="559.6" y="294.7">FOR ANGULAR IN mm.</text>
<text x="558.7" y="313.8">UNSPECIFIED TOL.(M/C)</text>
<text x="560.6" y="316.2">FOR LINEAR IN mm.</text>
</g>
</svg>
